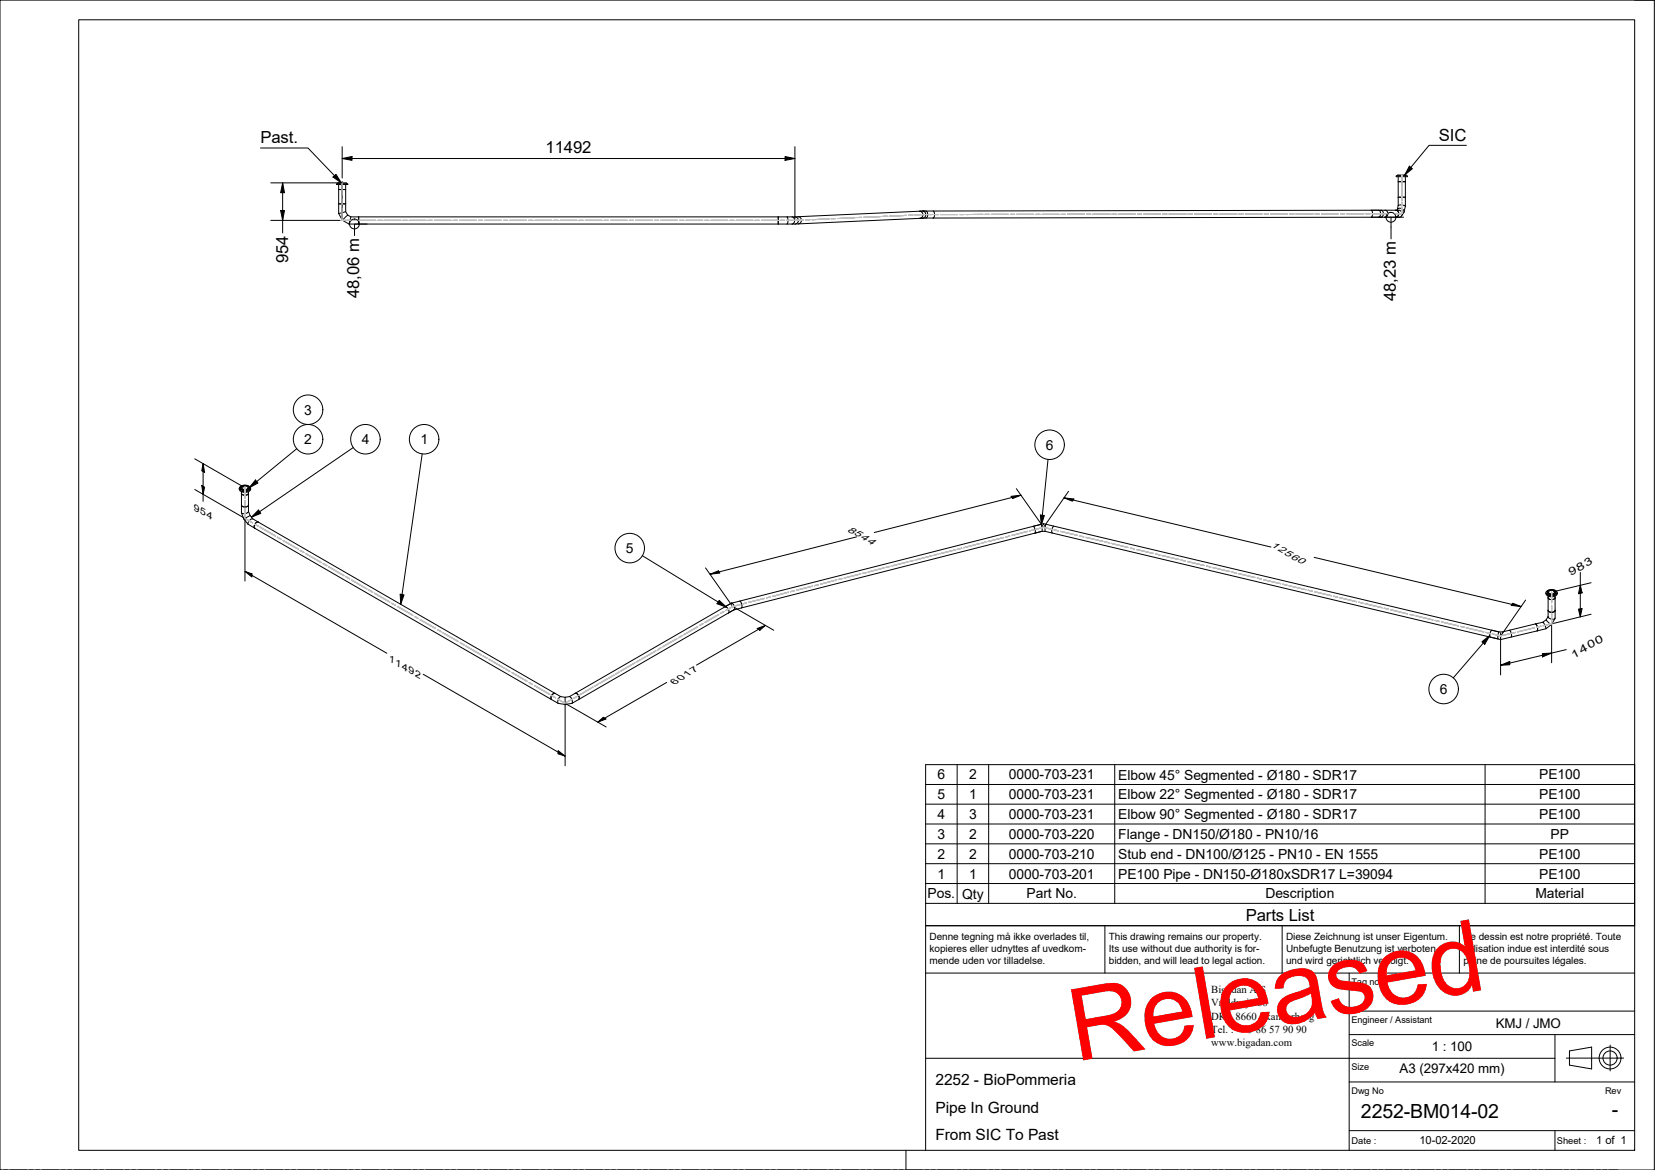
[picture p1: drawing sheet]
<svg xmlns="http://www.w3.org/2000/svg" width="420mm" height="297mm" viewBox="0 0 420 297" stroke-linecap="round" stroke-linejoin="round" font-family="sans-serif">
<!-- layer: 3D Sketch Geometry -->
<g fill="none" stroke="#c0c0c0" stroke-width=".25">
<path d="M86.9 52.8v3.2h2.1M86.9 46.4v3.2M86.9 50.4v1.6M89.5 56h1.1M91.1 56h4.3M95.9 56h1.1M97.5 56h4.3M102.3 56h1.1M103.9 56h4.3M108.7 56h1M110.3 56h4.2M115.1 56h1"/>
<path d="M116.7 56h4.2M121.5 56h1M123.1 56h4.2M127.8 56h1.1M129.4 56h4.3M134.2 56h1.1M135.8 56h4.3M140.6 56h1M142.2 56h4.3M147 56h1M148.6 56h4.2M153.4 56h1"/>
<path d="M155 56h4.2M159.8 56h1M161.3 56h4.3M166.2 56h1M167.7 56h4.3M172.5 56h1.1M174.1 56h4.3M178.9 56h1.1M180.5 56h4.2M185.3 56h1.1M186.9 56h4.2M191.7 56h1"/>
<path d="M193.3 56h4.2M198.1 56h1M204 55.9l-4.4 .1M205.6 55.8h-1.1M210.5 55.6l-4.3 .2M212.1 55.5h-1.1M217 55.3l-4.3 .2M218.7 55.2h-1.1M223.6 55l-4.4 .2M225.2 54.9h-1.1M230.1 54.7l-4.3 .2M231.8 54.6h-1.1"/>
<path d="M236.6 54.5l-4.3 .1M237.2 54.5h1.1M238.8 54.5h4.3M243.6 54.5h1.1M249.5 54.4l-4.3 .1M250.1 54.4h1M251.7 54.4h4.3M256.5 54.4h1.1M258.1 54.4h4.3M263 54.4h1M264.6 54.4h4.3M269.4 54.4h1.1"/>
<path d="M271 54.4h4.3M275.8 54.4h1.1M277.5 54.4h4.3M282.3 54.4h1.1M283.9 54.4h4.3M288.8 54.4h1M294.6 54.3l-4.2 .1M295.2 54.3h1M296.8 54.3h4.3M301.6 54.3h1.1M303.2 54.3h4.4M308.1 54.3h1.1"/>
<path d="M309.7 54.3h4.3M315.6 54.3h-1.1M316.1 54.3h4.3M321 54.3h1M322.6 54.3h4.3M327.4 54.3h1.1M329 54.3h4.3M333.9 54.3h1M339.8 54.3h-4.3M340.3 54.3h1.1M341.9 54.3h4.3M346.8 54.3h1.1"/>
<path d="M348.4 54.3h3.9M355.9 52.6v1.7h-1.8M355.9 44.4v1.6M355.9 46.5v.8M355.9 47.7v3.3M355.9 51.4v.8M62.2 129v2.6l1.9 1.1M62.2 123.9v2.5M62.2 127.1v1.3M64.6 133l1 .6M66 133.8l3.9 2.3M70.4 136.4l1 .5"/>
<path d="M71.9 137.2l3.8 2.2M76.2 139.7l1 .6M242.7 139.6l-4.1 1M244.2 139.2l-1 .2M248.8 138l-4.1 1.1M250.3 137.6l-1 .3M254.8 136.5l-4 1M256.3 136.1l-1 .2M260.9 134.9l-4.1 1.1M262.4 134.5l-1 .3M262.9 134.4l2-.5 2.2 .5M267.6 134.5l1.1 .3"/>
<path d="M269.2 134.9l4.3 1M274.1 136l1 .3M275.7 136.4l4.3 1M280.5 137.6l1.1 .2M282.1 138l4.3 1M287 139.1l1 .3M288.6 139.5l4.3 1M77.7 140.6l3.8 2.2M82 143.1l1 .5M83.5 143.9l3.8 2.3M87.8 146.4l1 .6M89.3 147.3l3.8 2.2"/>
<path d="M93.6 149.8l1 .6M95.1 150.6l3.8 2.3M99.4 153.1l1 .6M100.9 154l3.9 2.2M105.2 156.5l1 .5M106.7 157.3l3.9 2.2M111 159.8l1 .6M177.1 159.1l-3.5 2M178.5 158.3l-.9 .5M182.5 156l-3.6 2.1M183.8 155.3l-.9 .5M188 153.4l-2 .6-1.8 1"/>
<path d="M189.5 153.1l-1 .2M194.1 151.9l-4.1 1M195.6 151.5l-1 .3M200.2 150.4l-4.1 1M201.7 150l-1 .2M206.2 148.8l-4 1M207.8 148.4l-1 .3M212.3 147.3l-4 1M213.8 146.9l-1 .2M218.4 145.7l-4.1 1.1M219.9 145.4l-1 .2M224.5 144.2l-4.1 1"/>
<path d="M226 143.8l-1 .2M230.5 142.6l-4 1.1M232 142.3l-1 .2M236.6 141.1l-4.1 1M238.1 140.7l-1 .3M293.4 140.7l1.1 .2M295 141l4.3 1.1M299.8 142.2l1.1 .2M301.5 142.6l4.3 1M306.3 143.7l1.1 .3M307.9 144.1l4.3 1M312.8 145.2l1 .3"/>
<path d="M314.4 145.6l4.2 1M319.2 146.8l1.1 .3M320.8 147.2l4.3 1M325.6 148.3l1.1 .3M327.2 148.7l4.4 1M332.1 149.8l1.1 .3M333.7 150.2l4.3 1M338.5 151.4l1.1 .2M340.1 151.8l4.3 1M345 152.9l1 .2M346.6 153.3l4.3 1M351.4 154.4l1.1 .3"/>
<path d="M353 154.8l4.3 1.1M357.9 156l1 .2M359.5 156.4l4.3 1M364.3 157.5l1.1 .3M365.9 157.9l4.3 1M370.8 159l1.1 .3M372.4 159.4l4.3 1M389.6 159.4l-4.3 1M391.2 159l-1.1 .2M393.9 155.7v2.7l-2.1 .5M393.9 150.4v2.6M393.9 153.7v1.3"/>
<path d="M112.5 160.7l3.9 2.2M116.8 163.2l1 .5M118.3 164l3.9 2.3M122.6 166.5l1 .6M124.1 167.4l3.9 2.2M128.4 169.9l1 .6M129.9 170.7l3.9 2.3M134.3 173.3l.9 .5M135.7 174.1l3.9 2.2M140.1 176.6l1 .6M141.5 177.4l2 1.1 1.7-1M146.6 176.8l-.9 .5"/>
<path d="M150.5 174.4l-3.5 2.1M151.9 173.7l-.9 .5M155.9 171.4l-3.6 2M157.2 170.6l-.9 .5M161.2 168.3l-3.6 2M162.5 167.5l-.9 .5M166.5 165.3l-3.6 2M167.8 164.5l-.8 .5M171.8 162.2l-3.5 2M173.1 161.4l-.8 .5M377.2 160.6l1.1 .2M378.8 160.9l2.2 .5 2.1-.5"/>
<path d="M384.7 160.6l-1 .2"/>
</g>
<!-- layer: Visible -->
<g fill="none" stroke="#000" stroke-width=".25">
<path d="M85.4 46.6h2.9v.2h-2.9zM85.8 46.6v-.2h2.1v.2M86 48.1h1.8M86 46.8v7.4M86 51.8h1.8M86 54.2l.9 1.7M86.9 55.9l1.7 1M87.8 53.7l-1.8 .5M87.8 46.8v6.9M87.8 53.7l.5 .9M88.3 54.6l-1.4 1.3M88.3 54.6l.8 .5"/>
<path d="M88.6 56.9h113.2M89.1 55.1l-.5 1.8M89.1 55.1h112.8l.6 .3 .2 .8-.3 .5-.6 .2M91.1 55.1v1.8M197.6 55.1v1.8M199.8 55.1l.3 .7-.3 1.1M201.1 55.1l.4 .2 .2 .4v.7l-.6 .5M202.6 55l.5 .1 .4 .6-.2 .8-.6 .3M202.6 55l-.8 .1M202.7 56.8l-.9 .1M233.4 53.6h1l.4 .3 .2 .7-.3 .6-1.2 .2 .6-.3 .2-.7-.5-.7zM234.3 55.4l-31.6 1.4"/>
<path d="M234.4 53.6h.5M234.6 53.6l-32 1.4M235 53.6l.4 .2 .1 .6-.1 .7-.4 .3M235 55.4h1.9M235 55.4h-.7M236.9 53.6l.3 .5v.9l-.3 .4M350.5 53.4l.4 .1 .3 .5-.1 .8-.6 .3M350.5 53.4h4.8l.6 .7v.7l-.5 .3h-3.9M350.5 53.4l-116 .2M350.7 55.1h.1M350.7 55.1h-2.6l.3-.5v-.9l-.3-.3h2.1l.3 .5-.2 1.1-.2 .1-113.2 .3M351.5 53.4l.5 .1 .3 .5-.1 .8-.7 .3"/>
<path d="M351.5 55.1h.1M354.3 53.4l.4 .1 .4 .5-.2 .9-.6 .2M354.5 44.6h2.8v.3h-2.8zM354.6 53.4l.6-.5h.6l.6 .5v.5l-.6 .9M354.8 44.6v-.2h2.2v.2M355 52.2l.7-.2 1 .3-.3 1.5M355 50.1h1.8M355 46.1h1.8M355 44.9v7.3M355 52.2l-.2 1M356.8 44.9v7.5M60.7 124l.2 .6 .9 .4 1.4-.2 .4-.4v-.4"/>
<path d="M61 123.6l.6-.4h.9l.7 .2 .4 .6-.5 .7-1.2 .1-1-.4-.2-.5zM61.1 123.9l.2 .5 .7 .2 .9-.2 .3-.5M61.2 123.6h-.2l.1 .1M61.2 123.6l.4-.3 .8-.1 .8 .4v.3l-.3 .4-1 .1-.6-.2-.2-.3zM61.3 125.2l.2 .3 .4 .2h.8l.4-.5M61.3 128.2l.2 .4 .5 .1 .7-.1 .4-.4M61.3 124.8v5.4M61.3 130.2l.6 1.6M61.5 123.6l.4-.2 .8 .1a.48 .48 0 0 1 .1 .7 .48 .48 0 0 1-.7 .1l-.7-.3zM61.9 131.8l1.1 1.3M62.8 123.3l.1 .1M63.1 124.8v5.2l-1 .4h-.6l-.2-.2"/>
<path d="M63.1 129.8l.4 1.1M63.5 130.9l-1.6 .9M63.5 130.9l.7 .8M64.2 131.7l-.5 .1-.5 .5-.3 .8 1.8 1M64.2 131.7l1.4 .9M64.7 134.1l75.3 43.5M65.6 132.6h-.5l-.5 .6-.1 .6 .2 .3M65.6 132.6l75.3 43.5M262.3 133.6l.5 .9-.1 .9 1.8-.5M264.3 133.1l.2 .8v1M264.5 134.9h.8l1.8 .4M264.5 134.9l-76.2 19.4"/>
<path d="M264.9 133v.3M264.9 133l115.6 27.4-.2 .8v1l-2.1-.5 .1-1 .4-.7a6 6 0 0 0 4.5 0M264.9 133l-79.2 20.1M265.5 133.3l-.2 1.6M267.1 135.3l113.9 27.1M267.5 133.6l-.5 .9 .1 .8M185.6 153.1l.4 .1M185.6 153.1l.5 .2 .3 .5 .1 .7-.1 .3M185.6 153.1l-1.6 1 .5 .1 .4 .4 .2 .5-.2 .5 1.5-.8M185.6 153.1l-39.6 23M186.4 154.8l-39.5 22.8M187.8 152.6l.5 .7v1"/>
<path d="M188.3 154.3l-1.9 .5M389.8 158.4l.5 .6-.1 1.2M389.8 158.4l2-.4 .5 .8 .2 .8M389.8 158.4l-6.6 1.6M392.5 150.5l.1 .5 .8 .5 1.5-.2 .3-.3 .2-.5M392.5 159.6l-2.3 .6M392.6 157.3l.8 1 .5 .2M392.6 157.3l-.9 .7M392.6 150.1l.6-.3 1-.1 .9 .3 .3 .5-.7 .7-1 .1-.7-.1-.4-.4zM392.7 150.7l.2 .1zM392.9 150.4l.1 .5 .7 .2 1-.2 .3-.5M392.9 150.2h-.2l.2 .1"/>
<path d="M393 154.9l.2 .4 .4 .1h.8l.4-.5M393 151.7l.2 .3 .4 .2h.8l.4-.5M393 150l.7-.3 .7 .1 .4 .2 .2 .4-.6 .5h-.7l-.8-.3v-.4zM393 151.3v5.4l1 .5h.5l.3-.2v-5.7M393 156.5l-.4 .8M393.2 150.1l.4-.2 .9 .2a.59 .59 0 0 1-.1 .7 .59 .59 0 0 1-.7 0l-.5-.2zM393.3 151.1l.2 .1zM393.9 158.5l-1.4 1.1M394.3 151.1l.2 .1h-.2zM394.8 157l-.9 1.5M394.9 150.7l.2 .1zM394.9 150.2h.2l-.1 .1"/>
<path d="M140 177.6l1.7 1M140.9 176.1h-.5l-.5 .7-.1 .4 .2 .4M140.9 176.1l1.5 .8M143.5 177l-1.3-.1-.3 .3-.3 .7 .1 .7 1.8 .2M143.5 177v1.8M144.6 176.9l.3 .1 .3 .6v.9l-1.7 .3M144.6 176.9l-1.1 .1M146 176.1h.5l.4 .4 .2 .6-.2 .5M146 176.1l-1.4 .8M146.9 177.6l-1.7 1M381 160.6v1.8M381.4 160.4l.1 .2"/>
<path d="M383.2 160l.5 .9-.1 .8M390.2 160.2l-9.2 2.2"/>
<circle cx="61" cy="124.2" r=".09"/>
<circle cx="61.6" cy="124.6" r=".09"/>
<circle cx="62.5" cy="124.7" r=".09"/>
<circle cx="63.2" cy="124.3" r=".09"/>
<circle cx="63.3" cy="123.8" r=".09"/>
</g>
<!-- layer: Symbol -->
<g fill="none" stroke="#000" stroke-width=".25">
<path d="M66.1 37.6h12.1l8.5 8.8M372.3 36.9h-9.5l-6.2 7.5M84.5 44.9l.8-.6 1.4 2.1zM357.8 42.2l.8 .6-2 1.6zM75.4 113.9l-12.2 10M89.7 113.6l-25.9 17.7M107.2 115.2l-5.5 38.2M266.1 116.6l-1.7 16.7M64.9 121.9l.6 .7-2.3 1.3zM65.6 129.5l.6 .8-2.4 1zM264.1 130.8l1 .1-.7 2.4zM101.6 150.9l1 .1-.9 2.4z"/>
<path d="M163.1 141.1l21.3 13.1M182.6 152.4l1.8 1.8-2.4-.9zM376.2 162.9l2-1.5-1.3 2.2zM378.2 161.4l-9.3 10.7M235 199.2h180M243 194.1v35.2M251 194.1v35.2M283 194.1v35.2M377 194.1v35.2M235 204.2h180M235 209.2h180M235 214.2h180"/>
<path d="M235 219.3h180M235 224.3h180v-30.2h-180v35.2M235 229.3v5.7h180v-5.7M415 224.3v5h-180"/>
<circle cx="78.2" cy="111.5" r="3.7"/>
<circle cx="78.2" cy="104" r="3.7"/>
<circle cx="92.8" cy="111.5" r="3.7"/>
<circle cx="107.7" cy="111.5" r="3.7"/>
<circle cx="266.5" cy="112.9" r="3.7"/>
<circle cx="159.9" cy="139.2" r="3.7"/>
<circle cx="366.5" cy="174.9" r="3.7"/>
</g>
<!-- layer: Border -->
<path d="M0 0h420v297h-420zM20 5h395v287h-395zM415 0h5M230 292v5" fill="none" stroke="#000" stroke-width=".25"/>
<!-- layer: Title -->
<g fill="none" stroke="#000" stroke-width=".25">
<path d="M280.5 235v12M325.5 235v12M370.5 235v12M415 235h-180v57M235 247h180M342.5 256.7h72.5M342.5 247v45M235 268.7h159.8M342.5 274.7h72.5M342.5 262.7h72.5M394.8 262.7v12M397.6 268.6h14.6"/>
<path d="M398.4 266.8l5.7-1v5.6l-5.7-1zM408.8 265.3v6.6M342.5 287h72.5M394.8 287v5"/>
<circle cx="408.7" cy="268.6" r="2.77"/>
<circle cx="408.7" cy="268.6" r="1.8"/>
</g>
<!-- layer: Work Plane -->
<g fill="none" stroke="#000" stroke-width=".25">
<path d="M0 297h.3M.9 297h1.1M2.5 297h4.4M7.4 297h1.1M9 297h1.1M10.6 297h4.4M15.5 297h1.1M17.1 297h1.1M18.8 297h4.3M23.6 297h1.1M25.2 297h1.1M26.9 297h4.3"/>
<path d="M31.7 297h1.2M33.4 297h1.1M35 297h4.3M39.9 297h1M41.5 297h1.1M43.1 297h4.4M48 297h1.1M49.6 297h1.1M51.2 297h4.4M56.1 297h1.1M57.7 297h1.1M59.4 297h4.3"/>
<path d="M64.2 297h1.1M65.8 297h1.1M67.5 297h4.3M72.3 297h1.1M74 297h1.1M75.6 297h4.3M80.5 297h1M82.1 297h1.1M83.7 297h4.4M88.6 297h1.1M90.2 297h1.1M91.8 297h4.4"/>
<path d="M96.7 297h1.1M98.3 297h1.1M99.9 297h4.4M104.8 297h1.1M106.4 297h1.1M108.1 297h4.3M112.9 297h1.1M114.6 297h1.1M116.2 297h4.3M121.1 297h1M122.7 297h1.1M124.3 297h4.4"/>
<path d="M129.2 297h1.1M130.8 297h1.1M132.4 297h4.4M137.3 297h1.1M138.9 297h1.1M140.5 297h4.4M145.4 297h1.1M147 297h1.1M148.7 297h4.3M153.5 297h1.1M155.2 297h1.1M156.8 297h4.3"/>
<path d="M161.7 297h1M163.3 297h1.1M164.9 297h4.3M169.8 297h1.1M171.4 297h1.1M173 297h4.4M177.9 297h1.1M179.5 297h1.1M181.1 297h4.4M186 297h1.1M187.6 297h1.1M189.3 297h4.3"/>
<path d="M194.1 297h1.1M195.7 297h1.1M197.4 297h4.3M202.3 297h1M203.9 297h1.1M205.5 297h4.3M210.4 297h1.1M212 297h1.1M213.6 297h4.4M218.5 297h1.1M220.1 297h1.1M221.7 297h4.4"/>
<path d="M226.6 297h1.1M228.2 297h1.1M229.9 297h4.3M234.7 297h1.1M236.3 297h1.1M238 297h4.3M242.9 297h1M244.5 297h1.1M246.1 297h4.3M251 297h1.1M252.6 297h1.1M254.2 297h4.4"/>
<path d="M259.1 297h1.1M260.7 297h1.1M262.3 297h4.4M267.2 297h1.1M268.8 297h1.1M270.5 297h4.3M275.3 297h1.1M276.9 297h1.1M278.6 297h4.3M283.5 297h1M285.1 297h1.1M286.7 297h4.3"/>
<path d="M291.6 297h1.1M293.2 297h1.1M294.8 297h4.4M299.7 297h1.1M301.3 297h1.1M302.9 297h4.4M307.8 297h1.1M309.4 297h1.1M311.1 297h4.3M315.9 297h1.1M317.5 297h1.1M319.2 297h4.3"/>
<path d="M324.1 297h1M325.7 297h1.1M327.3 297h4.3M332.2 297h1M333.8 297h1.1M335.4 297h4.4M340.3 297h1.1M341.9 297h1.1M343.5 297h4.4M348.4 297h1.1M350 297h1.1M351.7 297h4.3"/>
<path d="M356.5 297h1.1M358.1 297h1.1M359.8 297h4.3M364.7 297h1M366.3 297h1.1M367.9 297h4.3M372.8 297h1M374.4 297h1.1M376 297h4.4M380.9 297h1.1M382.5 297h1.1M384.1 297h4.4"/>
<path d="M389 297h1.1M390.6 297h1.1M392.3 297h4.3M397.1 297h1.1M398.7 297h1.1M400.4 297h4.3M405.3 297h1M406.9 297h1.1M408.5 297h2.2"/>
</g>
<!-- layer: Dimension -->
<g fill="none" stroke="#000" stroke-width=".25">
<path d="M86.9 37.2v8M199.3 39.7l2.5 .5-2.5 .5zM201.8 37.2v18.3M68.7 56h17.7M68.7 46.4h17.7M71.2 53.5h1l-.4 2.5zM71.8 46.4l.4 2.5h-1zM71.8 46.4v12.7M86.9 40.2l2.5-.5v1zM86.9 40.2h114.9M86.9 46.1v9.4M90 56.9v2.9"/>
<path d="M90.2 56.9h3M351 55.1h5.3M353.1 55.1v5.5M49.4 116.5l12.4 7.1M51.6 117.7l.3 2.3-.7-.5zM51.6 117.7v9.6M49.4 124.3l12.4 7.1M51.2 123.3l.7 .4-.3 1.8zM62.5 131.4l-.3 .2v15.9M217.5 136.3l-37.2 9.5M256.7 126l2.5-.3-2.1 .9zM258 124.1l6.8 9.5"/>
<path d="M259.2 125.7l-37.2 9.5M270.1 126.4l2.5 .3-.4 .5zM270.1 126.4l52.6 12.5M271.3 124.7l-6.2 8.9M62.2 145.1l1.8 .6v.8zM62.2 145.1l36 20.7M179.1 144.2l6.7 9.5M180.3 145.8l2.1-.9 .4 .6zM186.4 154.2l10 5.8M192.2 159.6l2.1-.8-1.4 1.2zM194.3 158.8l-17.5 10.1M333.6 141.5l52.6 12.5"/>
<path d="M384 153.1l2.2 .9-2.5-.3zM387.3 152.3l-6.1 8.9M393.9 158.8v9.5M400.7 154.7l1-.2-.5 2.1zM401.2 148.6l.5 1.9-1 .2zM401.2 145.3v11.3M403.9 155.9l-9.5 2.4M403.9 147.9l-9.5 2.3M107.4 171.2l36.1 20.8M143.8 178.3l-.3 .2v15.9M143.8 178.8l10.1 5.8M169.2 173.3l-17.4 10"/>
<path d="M381 168.9l2.3-1v.9zM381 161.9v9.5M391.6 165.9l2.3-.1-2.3 1zM397.6 164.9l-16.6 4M141.7 190.6l1.8 1.4-1.8-.6zM151.8 183.3l1.4-1.2 .7 .4z"/>
<circle cx="90" cy="56.9" r="1.25"/>
<circle cx="353.1" cy="55.2" r="1.25"/>
</g>
<g fill="#000">
<path d="M86.9 40.2l2.5-.5v1z" fill-rule="evenodd"/>
<path d="M71.2 53.5h1l-.4 2.5z" fill-rule="evenodd"/>
<path d="M71.8 46.4l.4 2.5h-1z" fill-rule="evenodd"/>
<path d="M199.3 39.7l2.5 .5-2.5 .5z" fill-rule="evenodd"/>
<path d="M51.6 117.7l.3 2.3-.7-.5z" fill-rule="evenodd"/>
<path d="M51.2 123.3l.7 .4-.3 1.8z" fill-rule="evenodd"/>
<path d="M256.7 126l2.5-.3-2.1 .9z" fill-rule="evenodd"/>
<path d="M270.1 126.4l2.5 .3-.4 .5z" fill-rule="evenodd"/>
<path d="M62.2 145.1l1.8 .6v.8z" fill-rule="evenodd"/>
<path d="M180.3 145.8l2.1-.9 .4 .6z" fill-rule="evenodd"/>
<path d="M384 153.1l2.2 .9-2.5-.3z" fill-rule="evenodd"/>
<path d="M400.7 154.7l1-.2-.5 2.1z" fill-rule="evenodd"/>
<path d="M401.2 148.6l.5 1.9-1 .2z" fill-rule="evenodd"/>
<path d="M192.2 159.6l2.1-.8-1.4 1.2z" fill-rule="evenodd"/>
<path d="M381 168.9l2.3-1v.9z" fill-rule="evenodd"/>
<path d="M391.6 165.9l2.3-.1-2.3 1z" fill-rule="evenodd"/>
<path d="M141.7 190.6l1.8 1.4-1.8-.6z" fill-rule="evenodd"/>
<path d="M151.8 183.3l1.4-1.2 .7 .4z" fill-rule="evenodd"/>
</g>
<!-- layer: Symbol -->
<g fill="#000">
<path d="M84.5 44.9l.8-.6 1.4 2.1z" fill-rule="evenodd"/>
<path d="M357.8 42.2l.8 .6-2 1.6z" fill-rule="evenodd"/>
<path d="M64.9 121.9l.6 .7-2.3 1.3z" fill-rule="evenodd"/>
<path d="M65.6 129.5l.6 .8-2.4 1z" fill-rule="evenodd"/>
<path d="M264.1 130.8l1 .1-.7 2.4z" fill-rule="evenodd"/>
<path d="M101.6 150.9l1 .1-.9 2.4z" fill-rule="evenodd"/>
<path d="M182.6 152.4l1.8 1.8-2.4-.9z" fill-rule="evenodd"/>
<path d="M376.2 162.9l2-1.5-1.3 2.2z" fill-rule="evenodd"/>
</g>
<text font-size="25.5" fill="#f00" x="273" y="269.6" transform="rotate(-10 273 269.6)">Released</text>
<g font-size="5">
<text x="345.5" y="283.7">2252-BM014-02</text>
<text x="409.2" y="283.3">-</text>
</g>
<g font-size="4.2">
<text x="365.3" y="35.7">SIC</text>
<text x="66.1" y="36.4">Past.</text>
<text x="138.5" y="38.8">11492</text>
<text x="73.2" y="66.8" transform="rotate(-90 73.2 66.8)">954</text>
<text x="91.2" y="75.6" transform="rotate(-90 91.2 75.6)">48,06 m</text>
<text x="354.4" y="76.5" transform="rotate(-90 354.4 76.5)">48,23 m</text>
<text x="316.3" y="233.7">Parts List</text>
</g>
<g font-size="3.9">
<text x="237.5" y="275.5">2252 - BioPommeria</text>
<text x="237.5" y="282.5">Pipe In Ground</text>
<text x="237.5" y="289.5">From SIC To Past</text>
</g>
<g font-size="3.5">
<text x="77.3" y="105.3">3</text>
<text x="77.3" y="112.8">2</text>
<text x="91.8" y="112.8">4</text>
<text x="106.7" y="112.8">1</text>
<text x="265.5" y="114.2">6</text>
<text x="158.9" y="140.4">5</text>
<text x="365.5" y="176.2">6</text>
<text x="238" y="197.9">6</text>
<text x="246" y="197.9">2</text>
<text x="256.1" y="197.9">0000-703-231</text>
<text x="283.9" y="197.9">Elbow 45° Segmented - Ø180 - SDR17</text>
<text x="390.7" y="197.9">PE100</text>
<text x="238" y="202.9">5</text>
<text x="246" y="202.9">1</text>
<text x="256.1" y="202.9">0000-703-231</text>
<text x="283.9" y="203">Elbow 22° Segmented - Ø180 - SDR17</text>
<text x="390.7" y="202.9">PE100</text>
<text x="238" y="207.9">4</text>
<text x="246" y="208">3</text>
<text x="256.1" y="208">0000-703-231</text>
<text x="283.9" y="208">Elbow 90° Segmented - Ø180 - SDR17</text>
<text x="390.7" y="208">PE100</text>
<text x="238" y="213">3</text>
<text x="246" y="213">2</text>
<text x="256.1" y="213">0000-703-220</text>
<text x="283.9" y="213">Flange - DN150/Ø180 - PN10/16</text>
<text x="393.7" y="213">PP</text>
<text x="238" y="218">2</text>
<text x="246" y="218">2</text>
<text x="256.1" y="218">0000-703-210</text>
<text x="283.9" y="218">Stub end - DN100/Ø125 - PN10 - EN 1555</text>
<text x="390.7" y="218">PE100</text>
<text x="238" y="223">1</text>
<text x="246" y="223">1</text>
<text x="256.1" y="223">0000-703-201</text>
<text x="283.9" y="223.1">PE100 Pipe - DN150-Ø180xSDR17 L=39094</text>
<text x="390.7" y="223">PE100</text>
<text x="235.5" y="228.1">Pos.</text>
<text x="244.3" y="228.1">Qty</text>
<text x="260.6" y="228.1">Part No.</text>
<text x="321.3" y="228.1">Description</text>
<text x="389.8" y="228.1">Material</text>
</g>
<g font-size="3.4">
<text x="379.8" y="260.9">KMJ / JMO</text>
<text x="363.5" y="266.9">1 : 100</text>
<text x="355.3" y="272.5">A3 (297x420 mm)</text>
</g>
<g font-size="2.8">
<text x="400.8" y="145.2" transform="rotate(-30 400.8 145.2)">8</text>
<text x="360.3" y="290.5">10-02-2020</text>
<text x="405.3" y="290.5">1 of 1</text>
</g>
<g font-size="2.7">
<text x="398.8" y="146.3" transform="rotate(-30 398.8 146.3)">9</text>
<text x="402.8" y="144" transform="rotate(-30 402.8 144)">3</text>
<text x="399.5" y="167.2" transform="rotate(-30 399.5 167.2)">1</text>
<text x="401.5" y="166.1" transform="rotate(-30 401.5 166.1)">4</text>
<text x="403.5" y="164.9" transform="rotate(-30 403.5 164.9)">0</text>
<text x="405.5" y="163.7" transform="rotate(-30 405.5 163.7)">0</text>
<text x="307.5" y="252">Bigadan A/S</text>
<text x="307.5" y="255.5">Vroldvej 168</text>
<text x="307.5" y="262.3">Tel. : +45</text>
<text x="307.5" y="258.9">DK - 8660 Skanderborg</text>
<text x="318.9" y="262.3">86</text>
<text x="322.2" y="262.3">57</text>
<text x="325.7" y="262.3">90</text>
<text x="329.1" y="262.3">90</text>
<text x="307.5" y="265.7">www.bigadan.com</text>
</g>
<g font-size="2.5">
<text x="215" y="134.7" transform="rotate(30 215 134.7)">8</text>
<text x="220" y="137.6" transform="rotate(30 220 137.6)">4</text>
<text x="325.9" y="140.6" transform="rotate(30 325.9 140.6)">5</text>
<text x="236" y="238.5">Denne tegning må ikke overlades til,</text>
<text x="281.5" y="238.5">This drawing remains our property.</text>
<text x="326.5" y="238.5">Diese Zeichnung ist unser Eigentum.</text>
<text x="371.5" y="238.5">Ce dessin est notre propriété. Toute</text>
<text x="236" y="241.6">kopieres eller udnyttes af uvedkom-</text>
<text x="236" y="244.8">mende uden vor tilladelse.</text>
<text x="281.5" y="244.8">bidden, and will lead to legal action.</text>
<text x="281.5" y="241.6">Its use without due authority is for-</text>
<text x="326.5" y="241.6">Unbefugte Benutzung ist verboten</text>
<text x="326.5" y="244.8">und wird gerichtlich verfolgt.</text>
<text x="371.5" y="241.6">utilisation indue est interdité sous</text>
<text x="371.5" y="244.8">peine de poursuites légales.</text>
</g>
<g font-size="2.4">
<text x="49.1" y="129.4" transform="rotate(30 49.1 129.4)">9</text>
<text x="50.8" y="130.3" transform="rotate(30 50.8 130.3)">5</text>
<text x="52.4" y="131.3" transform="rotate(30 52.4 131.3)">4</text>
<text x="216.7" y="135.7" transform="rotate(30 216.7 135.7)">5</text>
<text x="218.3" y="136.6" transform="rotate(30 218.3 136.6)">4</text>
<text x="322.6" y="138.7" transform="rotate(30 322.6 138.7)">1</text>
<text x="324.2" y="139.6" transform="rotate(30 324.2 139.6)">2</text>
<text x="327.5" y="141.5" transform="rotate(30 327.5 141.5)">6</text>
<text x="329.2" y="142.5" transform="rotate(30 329.2 142.5)">0</text>
<text x="98.7" y="167.8" transform="rotate(30 98.7 167.8)">1</text>
<text x="100.3" y="168.8" transform="rotate(30 100.3 168.8)">1</text>
<text x="102" y="169.7" transform="rotate(30 102 169.7)">4</text>
<text x="103.6" y="170.7" transform="rotate(30 103.6 170.7)">9</text>
<text x="105.3" y="171.6" transform="rotate(30 105.3 171.6)">2</text>
<text x="171.2" y="173.8" transform="rotate(-30 171.2 173.8)">6</text>
<text x="172.8" y="172.9" transform="rotate(-30 172.8 172.9)">0</text>
<text x="174.5" y="171.9" transform="rotate(-30 174.5 171.9)">1</text>
<text x="176.1" y="171" transform="rotate(-30 176.1 171)">7</text>
<text x="343.1" y="290.4">Date :</text>
<text x="395.2" y="290.4">Sheet :</text>
</g>
<g font-size="2.3">
<text x="343.1" y="250">Tag no.</text>
<text x="343.1" y="259.7">Engineer / Assistant</text>
<text x="343.1" y="265.7">Scale</text>
<text x="343.1" y="271.7">Size</text>
<text x="343.1" y="277.7">Dwg No</text>
<text x="407.5" y="277.7">Rev</text>
</g>
</svg>
